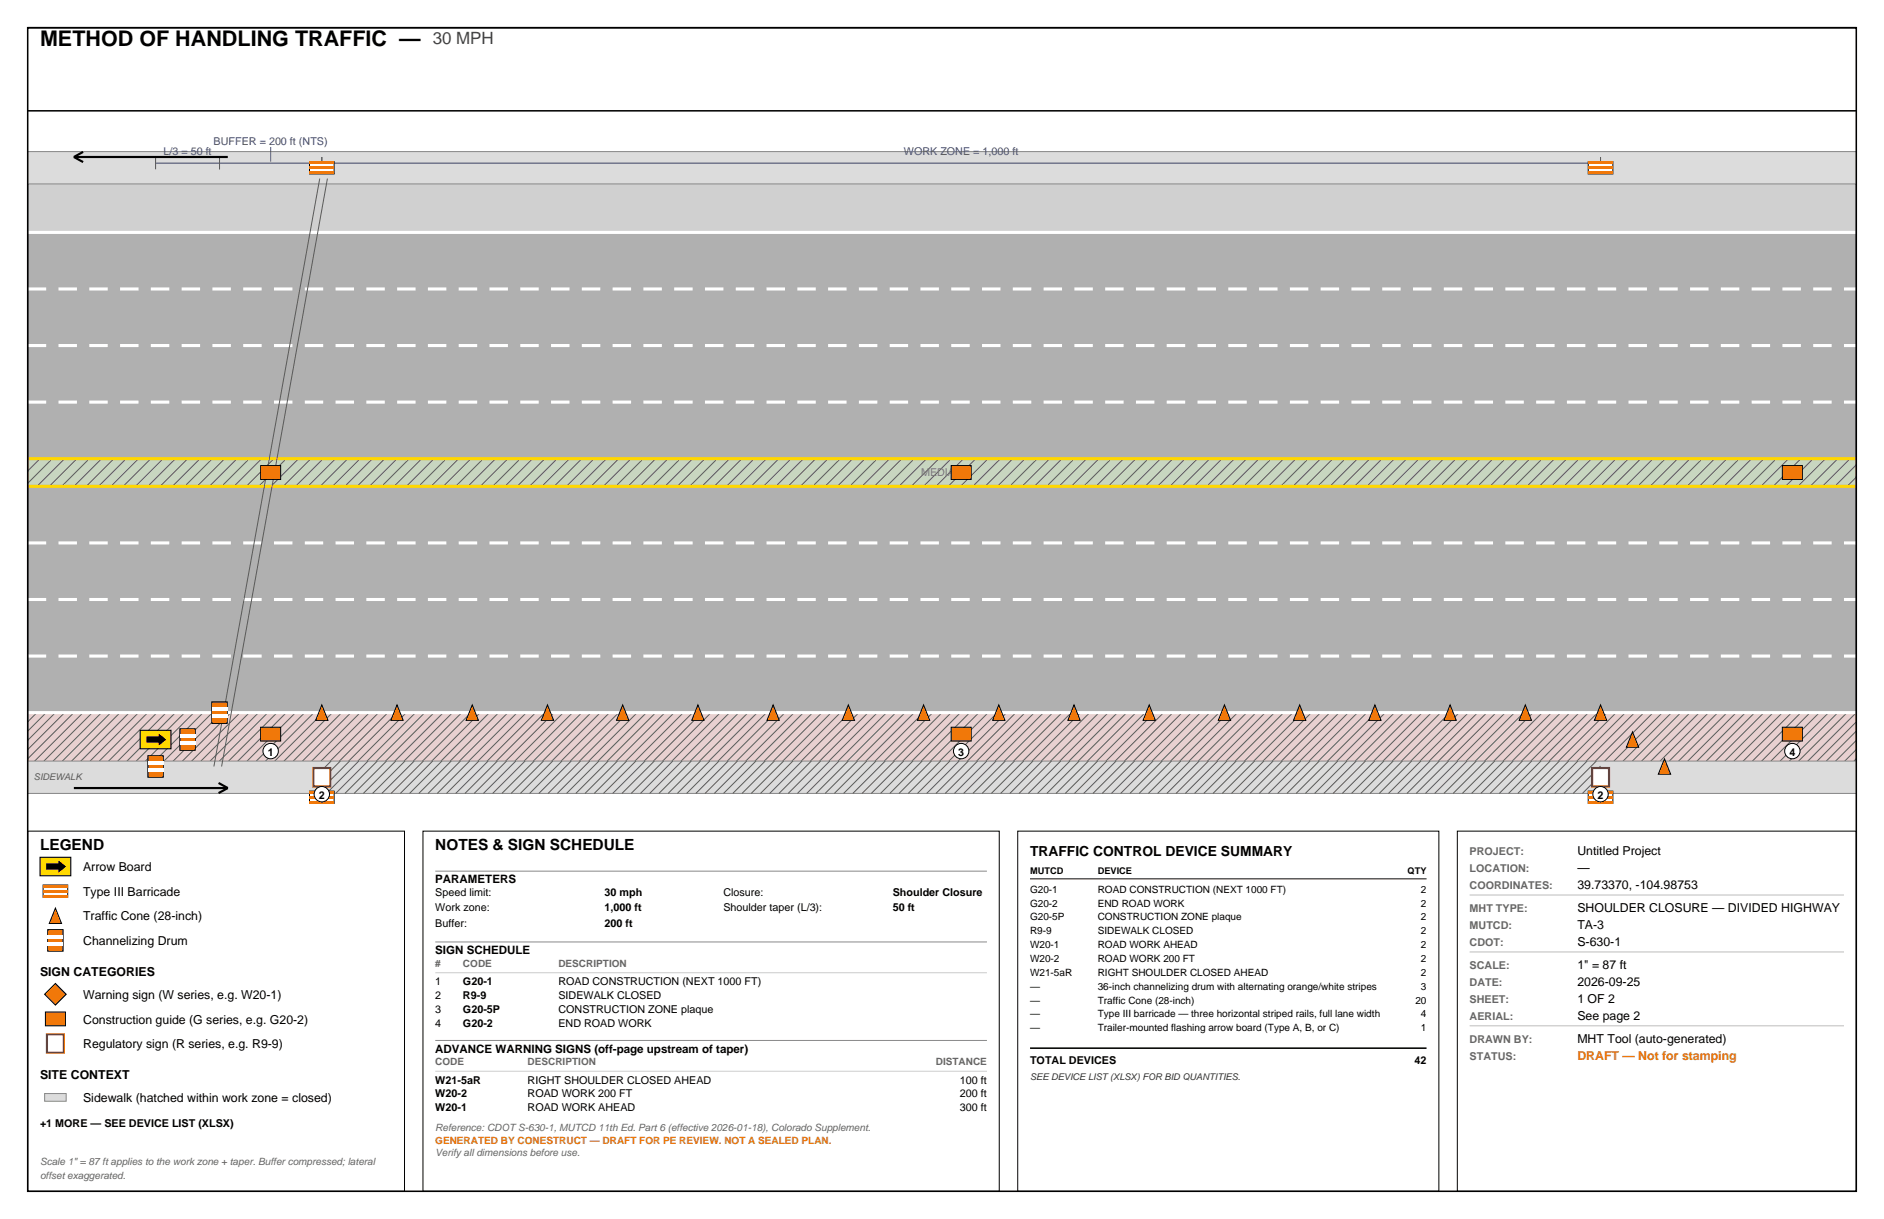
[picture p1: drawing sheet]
<svg xmlns="http://www.w3.org/2000/svg" width="432mm" height="279mm" viewBox="0 0 432 279" stroke-linecap="round" stroke-linejoin="round" font-family="sans-serif">
<path d="M6.3 163.3h419.1v12.4h-419.1z" fill-rule="evenodd" fill="#e8d0d0"/>
<g fill="none" stroke="#5a5a5a" stroke-width=".23">
<path d="M8.5 163.3l-2.2 2.2M10.6 163.3l-4.3 4.3M12.7 163.3l-6.4 6.4M14.8 163.3l-8.5 8.5M16.9 163.3l-10.6 10.6M19 163.3l-12.3 12.4M21.2 163.3l-12.4 12.4M23.3 163.3l-12.4 12.4M25.4 163.3l-12.3 12.4M27.5 163.3l-12.3 12.4M29.6 163.3l-12.3 12.4M31.7 163.3l-12.3 12.4"/>
<path d="M33.9 163.3l-12.4 12.4M36 163.3l-12.4 12.4M38.1 163.3l-12.3 12.4M40.2 163.3l-12.3 12.4M42.3 163.3l-12.3 12.4M44.4 163.3l-12.3 12.4M46.6 163.3l-12.4 12.4M48.7 163.3l-12.4 12.4M50.8 163.3l-12.3 12.4M52.9 163.3l-12.3 12.4M55 163.3l-12.3 12.4M57.1 163.3l-12.3 12.4"/>
<path d="M59.3 163.3l-12.4 12.4M61.4 163.3l-12.4 12.4M63.5 163.3l-12.3 12.4M65.6 163.3l-12.3 12.4M67.7 163.3l-12.3 12.4M69.8 163.3l-12.3 12.4M72 163.3l-12.4 12.4M74.1 163.3l-12.4 12.4M76.2 163.3l-12.3 12.4M78.3 163.3l-12.3 12.4M80.4 163.3l-12.3 12.4M82.5 163.3l-12.3 12.4"/>
<path d="M84.7 163.3l-12.4 12.4M86.8 163.3l-12.4 12.4M88.9 163.3l-12.3 12.4M91 163.3l-12.3 12.4M93.1 163.3l-12.3 12.4M95.2 163.3l-12.3 12.4M97.4 163.3l-12.4 12.4M99.5 163.3l-12.4 12.4M101.6 163.3l-12.3 12.4M103.7 163.3l-12.3 12.4M105.8 163.3l-12.3 12.4M107.9 163.3l-12.3 12.4"/>
<path d="M110.1 163.3l-12.4 12.4M112.2 163.3l-12.4 12.4M114.3 163.3l-12.3 12.4M116.4 163.3l-12.3 12.4M118.5 163.3l-12.3 12.4M120.6 163.3l-12.3 12.4M122.8 163.3l-12.4 12.4M124.9 163.3l-12.4 12.4M127 163.3l-12.3 12.4M129.1 163.3l-12.3 12.4M131.2 163.3l-12.3 12.4M133.3 163.3l-12.3 12.4"/>
<path d="M135.5 163.3l-12.4 12.4M137.6 163.3l-12.4 12.4M139.7 163.3l-12.3 12.4M141.8 163.3l-12.3 12.4M143.9 163.3l-12.3 12.4M146 163.3l-12.3 12.4M148.2 163.3l-12.4 12.4M150.3 163.3l-12.4 12.4M152.4 163.3l-12.3 12.4M154.5 163.3l-12.3 12.4M156.6 163.3l-12.3 12.4M158.7 163.3l-12.3 12.4"/>
<path d="M160.9 163.3l-12.4 12.4M163 163.3l-12.4 12.4M165.1 163.3l-12.3 12.4M167.2 163.3l-12.3 12.4M169.3 163.3l-12.3 12.4M171.4 163.3l-12.3 12.4M173.6 163.3l-12.4 12.4M175.7 163.3l-12.4 12.4M177.8 163.3l-12.3 12.4M179.9 163.3l-12.3 12.4M182 163.3l-12.3 12.4M184.1 163.3l-12.3 12.4"/>
<path d="M186.3 163.3l-12.4 12.4M188.4 163.3l-12.4 12.4M190.5 163.3l-12.3 12.4M192.6 163.3l-12.3 12.4M194.7 163.3l-12.3 12.4M196.8 163.3l-12.3 12.4M199 163.3l-12.4 12.4M201.1 163.3l-12.4 12.4M203.2 163.3l-12.3 12.4M205.3 163.3l-12.3 12.4M207.4 163.3l-12.3 12.4M209.5 163.3l-12.3 12.4"/>
<path d="M211.7 163.3l-12.4 12.4M213.8 163.3l-12.4 12.4M215.9 163.3l-12.3 12.4M218 163.3l-12.3 12.4M220.1 163.3l-12.3 12.4M222.2 163.3l-12.3 12.4M224.4 163.3l-12.4 12.4M226.5 163.3l-12.4 12.4M228.6 163.3l-12.3 12.4M230.7 163.3l-12.3 12.4M232.8 163.3l-12.3 12.4M234.9 163.3l-12.3 12.4"/>
<path d="M237.1 163.3l-12.4 12.4M239.2 163.3l-12.4 12.4M241.3 163.3l-12.3 12.4M243.4 163.3l-12.3 12.4M245.5 163.3l-12.3 12.4M247.6 163.3l-12.3 12.4M249.8 163.3l-12.4 12.4M251.9 163.3l-12.4 12.4M254 163.3l-12.3 12.4M256.1 163.3l-12.3 12.4M258.2 163.3l-12.3 12.4M260.3 163.3l-12.3 12.4"/>
<path d="M262.5 163.3l-12.4 12.4M264.6 163.3l-12.4 12.4M266.7 163.3l-12.3 12.4M268.8 163.3l-12.3 12.4M270.9 163.3l-12.3 12.4M273 163.3l-12.3 12.4M275.2 163.3l-12.4 12.4M277.3 163.3l-12.4 12.4M279.4 163.3l-12.3 12.4M281.5 163.3l-12.3 12.4M283.6 163.3l-12.3 12.4M285.8 163.3l-12.4 12.4"/>
<path d="M287.9 163.3l-12.4 12.4M290 163.3l-12.4 12.4M292.1 163.3l-12.3 12.4M294.2 163.3l-12.3 12.4M296.3 163.3l-12.3 12.4M298.4 163.3l-12.3 12.4M300.6 163.3l-12.4 12.4M302.7 163.3l-12.4 12.4M304.8 163.3l-12.3 12.4M306.9 163.3l-12.3 12.4M309 163.3l-12.3 12.4M311.1 163.3l-12.3 12.4"/>
<path d="M313.3 163.3l-12.4 12.4M315.4 163.3l-12.4 12.4M317.5 163.3l-12.3 12.4M319.6 163.3l-12.3 12.4M321.7 163.3l-12.3 12.4M323.8 163.3l-12.3 12.4M326 163.3l-12.4 12.4M328.1 163.3l-12.4 12.4M330.2 163.3l-12.3 12.4M332.3 163.3l-12.3 12.4M334.4 163.3l-12.3 12.4M336.5 163.3l-12.3 12.4"/>
<path d="M338.7 163.3l-12.4 12.4M340.8 163.3l-12.4 12.4M342.9 163.3l-12.3 12.4M345 163.3l-12.3 12.4M347.1 163.3l-12.3 12.4M349.2 163.3l-12.3 12.4M351.4 163.3l-12.4 12.4M353.5 163.3l-12.4 12.4M355.6 163.3l-12.3 12.4M357.7 163.3l-12.3 12.4M359.8 163.3l-12.3 12.4M361.9 163.3l-12.3 12.4"/>
<path d="M364.1 163.3l-12.4 12.4M366.2 163.3l-12.4 12.4M368.3 163.3l-12.3 12.4M370.4 163.3l-12.3 12.4M372.5 163.3l-12.3 12.4M374.6 163.3l-12.3 12.4M376.8 163.3l-12.4 12.4M378.9 163.3l-12.4 12.4M381 163.3l-12.3 12.4M383.1 163.3l-12.3 12.4M385.2 163.3l-12.3 12.4M387.3 163.3l-12.3 12.4"/>
<path d="M389.5 163.3l-12.4 12.4M391.6 163.3l-12.4 12.4M393.7 163.3l-12.3 12.4M395.8 163.3l-12.3 12.4M397.9 163.3l-12.3 12.4M400 163.3l-12.3 12.4M402.2 163.3l-12.4 12.4M404.3 163.3l-12.4 12.4M406.4 163.3l-12.3 12.4M408.5 163.3l-12.3 12.4M410.6 163.3l-12.3 12.4M412.7 163.3l-12.3 12.4"/>
<path d="M414.9 163.3l-12.4 12.4M417 163.3l-12.4 12.4M419.1 163.3l-12.3 12.4M421.2 163.3l-12.3 12.4M423.3 163.3l-12.3 12.4M425.4 163.3l-12.3 12.4M425.4 165.5l-10.2 10.2M425.4 167.6l-8.1 8.1M425.4 169.7l-5.9 6M425.4 171.8l-3.8 3.9M425.4 173.9l-1.7 1.8"/>
</g>
<path d="M6.3 40.9h419.1v12.4h-419.1z" fill-rule="evenodd" fill="#d0d0d0"/>
<g fill="#b0b0b0">
<path d="M6.3 111.5h419.1v51.8h-419.1z" fill-rule="evenodd"/>
<path d="M6.3 53.3h419.1v51.8h-419.1z" fill-rule="evenodd"/>
</g>
<path d="M6.3 105.1h419.1v6.4h-419.1z" fill-rule="evenodd" fill="#c8d6c0"/>
<g fill="none" stroke="#5a5a5a" stroke-width=".23">
<path d="M9.2 105.1l-2.9 2.8M12 105.1l-5.7 5.7M14.8 105.1l-6.3 6.4M17.6 105.1l-6.3 6.4M20.5 105.1l-6.4 6.4M23.3 105.1l-6.4 6.4M26.1 105.1l-6.3 6.4M28.9 105.1l-6.3 6.4M31.7 105.1l-6.3 6.4M34.6 105.1l-6.4 6.4M37.4 105.1l-6.4 6.4M40.2 105.1l-6.3 6.4"/>
<path d="M43 105.1l-6.3 6.4M45.9 105.1l-6.4 6.4M48.7 105.1l-6.4 6.4M51.5 105.1l-6.3 6.4M54.3 105.1l-6.3 6.4M57.1 105.1l-6.3 6.4M60 105.1l-6.4 6.4M62.8 105.1l-6.4 6.4M65.6 105.1l-6.3 6.4M68.4 105.1l-6.3 6.4M71.3 105.1l-6.4 6.4M74.1 105.1l-6.4 6.4"/>
<path d="M76.9 105.1l-6.3 6.4M79.7 105.1l-6.3 6.4M82.5 105.1l-6.3 6.4M85.4 105.1l-6.4 6.4M88.2 105.1l-6.4 6.4M91 105.1l-6.3 6.4M93.8 105.1l-6.3 6.4M96.7 105.1l-6.4 6.4M99.5 105.1l-6.4 6.4M102.3 105.1l-6.3 6.4M105.1 105.1l-6.3 6.4M107.9 105.1l-6.3 6.4"/>
<path d="M110.8 105.1l-6.4 6.4M113.6 105.1l-6.4 6.4M116.4 105.1l-6.3 6.4M119.2 105.1l-6.3 6.4M122.1 105.1l-6.4 6.4M124.9 105.1l-6.4 6.4M127.7 105.1l-6.3 6.4M130.5 105.1l-6.3 6.4M133.3 105.1l-6.3 6.4M136.2 105.1l-6.4 6.4M139 105.1l-6.4 6.4M141.8 105.1l-6.3 6.4"/>
<path d="M144.6 105.1l-6.3 6.4M147.5 105.1l-6.4 6.4M150.3 105.1l-6.4 6.4M153.1 105.1l-6.3 6.4M155.9 105.1l-6.3 6.4M158.7 105.1l-6.3 6.4M161.6 105.1l-6.4 6.4M164.4 105.1l-6.4 6.4M167.2 105.1l-6.3 6.4M170 105.1l-6.3 6.4M172.9 105.1l-6.4 6.4M175.7 105.1l-6.4 6.4"/>
<path d="M178.5 105.1l-6.3 6.4M181.3 105.1l-6.3 6.4M184.1 105.1l-6.3 6.4M187 105.1l-6.4 6.4M189.8 105.1l-6.4 6.4M192.6 105.1l-6.3 6.4M195.4 105.1l-6.3 6.4M198.3 105.1l-6.4 6.4M201.1 105.1l-6.4 6.4M203.9 105.1l-6.3 6.4M206.7 105.1l-6.3 6.4M209.5 105.1l-6.3 6.4"/>
<path d="M212.4 105.1l-6.4 6.4M215.2 105.1l-6.4 6.4M218 105.1l-6.3 6.4M220.8 105.1l-6.3 6.4M223.7 105.1l-6.4 6.4M226.5 105.1l-6.4 6.4M229.3 105.1l-6.3 6.4M232.1 105.1l-6.3 6.4M234.9 105.1l-6.3 6.4M237.8 105.1l-6.4 6.4M240.6 105.1l-6.4 6.4M243.4 105.1l-6.3 6.4"/>
<path d="M246.2 105.1l-6.3 6.4M249.1 105.1l-6.4 6.4M251.9 105.1l-6.4 6.4M254.7 105.1l-6.3 6.4M257.5 105.1l-6.3 6.4M260.3 105.1l-6.3 6.4M263.2 105.1l-6.4 6.4M266 105.1l-6.4 6.4M268.8 105.1l-6.3 6.4M271.6 105.1l-6.3 6.4M274.5 105.1l-6.4 6.4M277.3 105.1l-6.4 6.4"/>
<path d="M280.1 105.1l-6.3 6.4M282.9 105.1l-6.3 6.4M285.8 105.1l-6.4 6.4M288.6 105.1l-6.4 6.4M291.4 105.1l-6.4 6.4M294.2 105.1l-6.3 6.4M297 105.1l-6.3 6.4M299.9 105.1l-6.4 6.4M302.7 105.1l-6.4 6.4M305.5 105.1l-6.3 6.4M308.3 105.1l-6.3 6.4M311.1 105.1l-6.3 6.4"/>
<path d="M314 105.1l-6.4 6.4M316.8 105.1l-6.4 6.4M319.6 105.1l-6.3 6.4M322.4 105.1l-6.3 6.4M325.3 105.1l-6.4 6.4M328.1 105.1l-6.4 6.4M330.9 105.1l-6.3 6.4M333.7 105.1l-6.3 6.4M336.5 105.1l-6.3 6.4M339.4 105.1l-6.4 6.4M342.2 105.1l-6.4 6.4M345 105.1l-6.3 6.4"/>
<path d="M347.8 105.1l-6.3 6.4M350.7 105.1l-6.4 6.4M353.5 105.1l-6.4 6.4M356.3 105.1l-6.3 6.4M359.1 105.1l-6.3 6.4M361.9 105.1l-6.3 6.4M364.8 105.1l-6.4 6.4M367.6 105.1l-6.4 6.4M370.4 105.1l-6.3 6.4M373.2 105.1l-6.3 6.4M376.1 105.1l-6.4 6.4M378.9 105.1l-6.4 6.4"/>
<path d="M381.7 105.1l-6.3 6.4M384.5 105.1l-6.3 6.4M387.3 105.1l-6.3 6.4M390.2 105.1l-6.4 6.4M393 105.1l-6.4 6.4M395.8 105.1l-6.3 6.4M398.6 105.1l-6.3 6.4M401.5 105.1l-6.4 6.4M404.3 105.1l-6.4 6.4M407.1 105.1l-6.3 6.4M409.9 105.1l-6.3 6.4M412.7 105.1l-6.3 6.4"/>
<path d="M415.6 105.1l-6.4 6.4M418.4 105.1l-6.4 6.4M421.2 105.1l-6.3 6.4M424 105.1l-6.3 6.4M425.4 106.5l-4.9 5M425.4 109.4l-2.1 2.1"/>
</g>
<path d="M6.3 105.1h419.1M6.3 111.5h419.1" fill="none" stroke="#ffd700" stroke-width=".71" stroke-linecap="butt"/>
<path d="M6.3 53.3h419.1M6.3 163.3h419.1" fill="none" stroke="#fff" stroke-width=".71" stroke-linecap="butt"/>
<path d="M6.3 79.2h419.1M6.3 66.2h419.1M6.3 92.2h419.1M6.3 124.4h419.1M6.3 137.4h419.1M6.3 150.4h419.1" fill="none" stroke="#fff" stroke-width=".71" stroke-dasharray="4.2 2.8" stroke-linecap="butt"/>
<path d="M6.3 40.9h419.1M6.3 175.7h419.1" fill="none" stroke="#fff" stroke-width=".35"/>
<path d="M6.3 40.9h419.1v134.8h-419.1z" fill="none" stroke="#000" stroke-width=".23"/>
<path d="M6.3 174.4h419.1v7.5h-419.1z" fill-rule="evenodd" fill="#dcdcdc"/>
<path d="M6.3 174.4h419.1M6.3 181.9h419.1" fill="none" stroke="#888" stroke-width=".23"/>
<g fill="none" stroke="#5a5a5a" stroke-width=".23">
<path d="M75.9 174.4l-2.1 2.2M78 174.4l-4.2 4.3M80.1 174.4l-6.3 6.4M82.2 174.4l-7.4 7.5M84.3 174.4l-7.4 7.5M86.5 174.4l-7.5 7.5M88.6 174.4l-7.4 7.5M90.7 174.4l-7.4 7.5M92.8 174.4l-7.4 7.5M94.9 174.4l-7.4 7.5M97 174.4l-7.4 7.5M99.2 174.4l-7.5 7.5"/>
<path d="M101.3 174.4l-7.4 7.5M103.4 174.4l-7.4 7.5M105.5 174.4l-7.4 7.5M107.6 174.4l-7.4 7.5M109.7 174.4l-7.4 7.5M111.9 174.4l-7.5 7.5M114 174.4l-7.4 7.5M116.1 174.4l-7.4 7.5M118.2 174.4l-7.4 7.5M120.3 174.4l-7.4 7.5M122.4 174.4l-7.4 7.5M124.6 174.4l-7.5 7.5"/>
<path d="M126.7 174.4l-7.4 7.5M128.8 174.4l-7.4 7.5M130.9 174.4l-7.4 7.5M133 174.4l-7.4 7.5M135.1 174.4l-7.4 7.5M137.3 174.4l-7.5 7.5M139.4 174.4l-7.4 7.5M141.5 174.4l-7.4 7.5M143.6 174.4l-7.4 7.5M145.7 174.4l-7.4 7.5M147.8 174.4l-7.4 7.5M150 174.4l-7.5 7.5"/>
<path d="M152.1 174.4l-7.4 7.5M154.2 174.4l-7.4 7.5M156.3 174.4l-7.4 7.5M158.4 174.4l-7.4 7.5M160.5 174.4l-7.4 7.5M162.7 174.4l-7.5 7.5M164.8 174.4l-7.4 7.5M166.9 174.4l-7.4 7.5M169 174.4l-7.4 7.5M171.1 174.4l-7.4 7.5M173.2 174.4l-7.4 7.5M175.4 174.4l-7.5 7.5"/>
<path d="M177.5 174.4l-7.4 7.5M179.6 174.4l-7.4 7.5M181.7 174.4l-7.4 7.5M183.8 174.4l-7.4 7.5M185.9 174.4l-7.4 7.5M188.1 174.4l-7.5 7.5M190.2 174.4l-7.4 7.5M192.3 174.4l-7.4 7.5M194.4 174.4l-7.4 7.5M196.5 174.4l-7.4 7.5M198.6 174.4l-7.4 7.5M200.8 174.4l-7.5 7.5"/>
<path d="M202.9 174.4l-7.4 7.5M205 174.4l-7.4 7.5M207.1 174.4l-7.4 7.5M209.2 174.4l-7.4 7.5M211.3 174.4l-7.4 7.5M213.5 174.4l-7.5 7.5M215.6 174.4l-7.4 7.5M217.7 174.4l-7.4 7.5M219.8 174.4l-7.4 7.5M221.9 174.4l-7.4 7.5M224 174.4l-7.4 7.5M226.2 174.4l-7.5 7.5"/>
<path d="M228.3 174.4l-7.4 7.5M230.4 174.4l-7.4 7.5M232.5 174.4l-7.4 7.5M234.6 174.4l-7.4 7.5M236.7 174.4l-7.4 7.5M238.9 174.4l-7.5 7.5M241 174.4l-7.4 7.5M243.1 174.4l-7.4 7.5M245.2 174.4l-7.4 7.5M247.3 174.4l-7.4 7.5M249.4 174.4l-7.4 7.5M251.6 174.4l-7.5 7.5"/>
<path d="M253.7 174.4l-7.4 7.5M255.8 174.4l-7.4 7.5M257.9 174.4l-7.4 7.5M260 174.4l-7.4 7.5M262.1 174.4l-7.4 7.5M264.3 174.4l-7.5 7.5M266.4 174.4l-7.4 7.5M268.5 174.4l-7.4 7.5M270.6 174.4l-7.4 7.5M272.7 174.4l-7.4 7.5M274.8 174.4l-7.4 7.5M277 174.4l-7.5 7.5"/>
<path d="M279.1 174.4l-7.4 7.5M281.2 174.4l-7.4 7.5M283.3 174.4l-7.4 7.5M285.4 174.4l-7.4 7.5M287.5 174.4l-7.4 7.5M289.7 174.4l-7.5 7.5M291.8 174.4l-7.4 7.5M293.9 174.4l-7.4 7.5M296 174.4l-7.4 7.5M298.1 174.4l-7.4 7.5M300.2 174.4l-7.4 7.5M302.4 174.4l-7.5 7.5"/>
<path d="M304.5 174.4l-7.4 7.5M306.6 174.4l-7.4 7.5M308.7 174.4l-7.4 7.5M310.8 174.4l-7.4 7.5M312.9 174.4l-7.4 7.5M315.1 174.4l-7.5 7.5M317.2 174.4l-7.4 7.5M319.3 174.4l-7.4 7.5M321.4 174.4l-7.4 7.5M323.5 174.4l-7.4 7.5M325.6 174.4l-7.4 7.5M327.8 174.4l-7.5 7.5"/>
<path d="M329.9 174.4l-7.4 7.5M332 174.4l-7.4 7.5M334.1 174.4l-7.4 7.5M336.2 174.4l-7.4 7.5M338.3 174.4l-7.4 7.5M340.5 174.4l-7.5 7.5M342.6 174.4l-7.4 7.5M344.7 174.4l-7.4 7.5M346.8 174.4l-7.4 7.5M348.9 174.4l-7.4 7.5M351 174.4l-7.4 7.5M353.2 174.4l-7.5 7.5"/>
<path d="M355.3 174.4l-7.4 7.5M357.4 174.4l-7.4 7.5M359.5 174.4l-7.4 7.5M361.6 174.4l-7.4 7.5M363.7 174.4l-7.4 7.5M365.9 174.4l-7.5 7.5M366.8 175.6l-6.2 6.3M366.8 177.7l-4.1 4.2M366.8 179.8l-2 2.1"/>
</g>
<path d="M6.3 34.7h419.1v7.5h-419.1z" fill-rule="evenodd" fill="#dcdcdc"/>
<path d="M6.3 34.7h419.1M6.3 42.2h419.1" fill="none" stroke="#888" stroke-width=".23"/>
<path d="M35.7 37.4h331.1M35.7 36v2.8M50.3 36v2.8M62 33.7v3.3M73.8 36v2.8M366.8 36v2.8" fill="none" stroke="#33408c" stroke-width=".23"/>
<path d="M73.3 40.9l-24.3 134.8M75 40.9l-24.2 134.8" fill="none" stroke="#5a5a5a" stroke-width=".23"/>
<path d="M16.9 36h35.3M16.9 36l2.1 1.1M19 34.8l-2.1 1.2M50.1 179.5l2.1 1.1M16.9 180.6h35.3M52.2 180.6l-2.1 1.2" fill="none" stroke="#000" stroke-width=".49"/>
<path d="M33.9 173.2h3.5v5h-3.5z" fill-rule="evenodd" fill="#f27300" stroke="#000" stroke-width=".23"/>
<g fill="#fff">
<path d="M33.9 174.4h3.5v.8h-3.5z" fill-rule="evenodd"/>
<path d="M33.9 176.2h3.5v.7h-3.5z" fill-rule="evenodd"/>
</g>
<path d="M41.2 167h3.5v5h-3.5z" fill-rule="evenodd" fill="#f27300" stroke="#000" stroke-width=".23"/>
<g fill="#fff">
<path d="M41.2 168.3h3.5v.7h-3.5z" fill-rule="evenodd"/>
<path d="M41.2 170h3.5v.7h-3.5z" fill-rule="evenodd"/>
</g>
<path d="M48.5 160.9h3.6v4.9h-3.6z" fill-rule="evenodd" fill="#f27300" stroke="#000" stroke-width=".23"/>
<g fill="#fff">
<path d="M48.5 162.1h3.6v.7h-3.6z" fill-rule="evenodd"/>
<path d="M48.5 163.9h3.6v.7h-3.6z" fill-rule="evenodd"/>
</g>
<path d="M32.1 167.4h7.1v4.2h-7.1z" fill-rule="evenodd" fill="#ffd900" stroke="#000" stroke-width=".25"/>
<path d="M33.5 168.8h2.9v-.7l1.7 1.4-1.7 1.4v-.7h-2.9z" fill-rule="evenodd" fill="#000"/>
<path d="M218 166.7h4.6v3.2h-4.6z" fill-rule="evenodd" fill="#f58220" stroke="#000" stroke-width=".23"/>
<g fill="#ff8000" stroke="#000" stroke-width=".23">
<path d="M366.8 161.6l1.4 3.5h-2.8z"/>
<path d="M349.6 161.6l1.4 3.5h-2.8z"/>
<path d="M332.4 161.6l1.4 3.5h-2.9z"/>
<path d="M315.1 161.6l1.4 3.5h-2.8z"/>
<path d="M297.9 161.6l1.4 3.5h-2.8z"/>
<path d="M280.6 161.6l1.4 3.5h-2.8z"/>
<path d="M263.4 161.6l1.4 3.5h-2.8z"/>
<path d="M246.2 161.6l1.4 3.5h-2.9z"/>
<path d="M228.9 161.6l1.4 3.5h-2.8z"/>
<path d="M211.7 161.6l1.4 3.5h-2.8z"/>
<path d="M194.4 161.6l1.4 3.5h-2.8z"/>
<path d="M177.2 161.6l1.4 3.5h-2.8z"/>
<path d="M160 161.6l1.4 3.5h-2.9z"/>
<path d="M142.7 161.6l1.4 3.5h-2.8z"/>
<path d="M125.5 161.6l1.4 3.5h-2.8z"/>
<path d="M108.2 161.6l1.4 3.5h-2.8z"/>
<path d="M91 161.6l1.4 3.5h-2.8z"/>
<path d="M73.8 161.6l1.4 3.5h-2.9z"/>
<path d="M374.2 167.7l1.4 3.6h-2.8z"/>
<path d="M381.5 173.9l1.4 3.5h-2.8z"/>
</g>
<g fill="#f58220" stroke="#000" stroke-width=".23">
<path d="M408.5 166.7h4.6v3.2h-4.6z" fill-rule="evenodd"/>
<path d="M59.7 166.7h4.6v3.2h-4.6z" fill-rule="evenodd"/>
</g>
<path d="M70.9 181.3h5.7v2.8h-5.7z" fill-rule="evenodd" fill="#fff" stroke="#000" stroke-width=".23"/>
<g fill="#f27300">
<path d="M70.9 183.6h5.7v.5h-5.7z" fill-rule="evenodd"/>
<path d="M70.9 182.5h5.7v.5h-5.7z" fill-rule="evenodd"/>
<path d="M70.9 181.3h5.7v.6h-5.7z" fill-rule="evenodd"/>
</g>
<path d="M70.9 37h5.7v2.9h-5.7z" fill-rule="evenodd" fill="#fff" stroke="#000" stroke-width=".23"/>
<g fill="#f27300">
<path d="M70.9 39.3h5.7v.6h-5.7z" fill-rule="evenodd"/>
<path d="M70.9 38.2h5.7v.5h-5.7z" fill-rule="evenodd"/>
<path d="M70.9 37h5.7v.6h-5.7z" fill-rule="evenodd"/>
</g>
<path d="M364 181.3h5.7v2.8h-5.7z" fill-rule="evenodd" fill="#fff" stroke="#000" stroke-width=".23"/>
<g fill="#f27300">
<path d="M364 183.6h5.7v.5h-5.7z" fill-rule="evenodd"/>
<path d="M364 182.5h5.7v.5h-5.7z" fill-rule="evenodd"/>
<path d="M364 181.3h5.7v.6h-5.7z" fill-rule="evenodd"/>
</g>
<path d="M364 37h5.7v2.9h-5.7z" fill-rule="evenodd" fill="#fff" stroke="#000" stroke-width=".23"/>
<g fill="#f27300">
<path d="M364 39.3h5.7v.6h-5.7z" fill-rule="evenodd"/>
<path d="M364 38.2h5.7v.5h-5.7z" fill-rule="evenodd"/>
<path d="M364 37h5.7v.6h-5.7z" fill-rule="evenodd"/>
</g>
<g fill="#fff" stroke="#c8102e" stroke-width=".49">
<path d="M71.8 176h3.9v4.3h-3.9z" fill-rule="evenodd"/>
<path d="M364.9 176h3.9v4.3h-3.9z" fill-rule="evenodd"/>
</g>
<g fill="#f58220" stroke="#000" stroke-width=".23">
<path d="M218 106.7h4.6v3.2h-4.6z" fill-rule="evenodd"/>
<path d="M408.5 106.7h4.6v3.2h-4.6z" fill-rule="evenodd"/>
<path d="M59.7 106.7h4.6v3.2h-4.6z" fill-rule="evenodd"/>
</g>
<g fill="#fff" stroke="#000" stroke-width=".23">
<circle cx="220.3" cy="172.2" r="1.76"/>
<circle cx="410.8" cy="172.2" r="1.76"/>
<circle cx="62" cy="172.2" r="1.76"/>
<circle cx="73.8" cy="182" r="1.76"/>
<circle cx="366.8" cy="182" r="1.76"/>
</g>
<path d="M6.3 6.4h419.1M6.3 25.4h419.1" fill="none" stroke="#000" stroke-width=".35"/>
<path d="M6.3 190.5h86.4v82.5h-86.4z" fill="none" stroke="#000" stroke-width=".23"/>
<path d="M9.2 196.5h7v4.2h-7z" fill-rule="evenodd" fill="#ffd900" stroke="#000" stroke-width=".25"/>
<path d="M10.6 197.9h2.8v-.7l1.8 1.4-1.8 1.4v-.7h-2.8z" fill-rule="evenodd" fill="#000"/>
<path d="M9.9 202.8h5.6v2.9h-5.6z" fill-rule="evenodd" fill="#fff" stroke="#000" stroke-width=".23"/>
<g fill="#f27300">
<path d="M9.9 205.1h5.6v.6h-5.6z" fill-rule="evenodd"/>
<path d="M9.9 204h5.6v.5h-5.6z" fill-rule="evenodd"/>
<path d="M9.9 202.8h5.6v.6h-5.6z" fill-rule="evenodd"/>
</g>
<path d="M12.7 208.1l1.4 3.6h-2.8z" fill="#ff8000" stroke="#000" stroke-width=".23"/>
<path d="M10.9 213.1h3.6v4.9h-3.6z" fill-rule="evenodd" fill="#f27300" stroke="#000" stroke-width=".23"/>
<g fill="#fff">
<path d="M10.9 214.3h3.6v.7h-3.6z" fill-rule="evenodd"/>
<path d="M10.9 216.1h3.6v.7h-3.6z" fill-rule="evenodd"/>
</g>
<path d="M12.7 225.4l2.5 2.5-2.5 2.5-2.5-2.5z" fill-rule="evenodd" fill="#f58220" stroke="#000" stroke-width=".25"/>
<path d="M10.4 232h4.6v3.1h-4.6z" fill-rule="evenodd" fill="#f58220" stroke="#000" stroke-width=".23"/>
<path d="M10.8 237.1h3.8v4.2h-3.8z" fill-rule="evenodd" fill="#fff" stroke="#c8102e" stroke-width=".49"/>
<path d="M10.2 250.6h5v1.8h-5z" fill-rule="evenodd" fill="#dcdcdc" stroke="#888" stroke-width=".23"/>
<path d="M96.9 190.5h132.1v82.5h-132.1zM233.3 190.5h96.5v82.5h-96.5zM334 190.5h91.4v82.5h-91.4zM236.1 201.4h90.9" fill="none" stroke="#000" stroke-width=".23"/>
<path d="M99.8 199.7h126.4M99.8 215.9h126.4M99.8 238.5h126.4" fill="none" stroke="#888" stroke-width=".23"/>
<path d="M99.8 223h126.4M99.8 245.5h126.4" fill="none" stroke="#ccc" stroke-width=".23"/>
<path d="M6.3 6.4h419.1v266.6h-419.1zM236.1 240.2h90.9" fill="none" stroke="#000" stroke-width=".35"/>
<path d="M336.8 205.1h85.8M336.8 218.2h85.8M336.8 235.1h85.8" fill="none" stroke="#bbb" stroke-width=".23"/>
<text font-size="4.9" x="9.2" y="10.6">METHOD OF HANDLING TRAFFIC —</text>
<text font-size="3.9" fill="#444" x="99.2" y="10.1">30 MPH</text>
<g font-size="3.5">
<text x="9.2" y="194.7">LEGEND</text>
<text x="99.8" y="194.7">NOTES &amp; SIGN SCHEDULE</text>
</g>
<text font-size="3.2" x="236.1" y="196.1">TRAFFIC CONTROL DEVICE SUMMARY</text>
<g font-size="2.8">
<text x="361.5" y="196">Untitled Project</text>
<text x="19" y="199.7">Arrow Board</text>
<text x="361.5" y="199.8">—</text>
<text x="361.5" y="203.7">39.73370, -104.98753</text>
<text x="19" y="205.3">Type III Barricade</text>
<text x="361.5" y="209">SHOULDER CLOSURE — DIVIDED HIGHWAY</text>
<text x="19" y="211">Traffic Cone (28-inch)</text>
<text x="361.5" y="212.9">TA-3</text>
<text x="19" y="216.6">Channelizing Drum</text>
<text x="361.5" y="216.8">S-630-1</text>
<text x="9.2" y="223.7">SIGN CATEGORIES</text>
<text x="361.5" y="222.1">1&quot; = 87 ft</text>
<text x="361.5" y="226">2026-09-25</text>
<text x="19" y="229">Warning sign (W series, e.g. W20-1)</text>
<text x="361.5" y="229.8">1 OF 2</text>
<text x="361.5" y="233.7">See page 2</text>
<text x="19" y="234.6">Construction guide (G series, e.g. G20-2)</text>
<text x="361.5" y="239">MHT Tool (auto-generated)</text>
<text x="19" y="240.2">Regulatory sign (R series, e.g. R9-9)</text>
<text x="9.2" y="247.3">SITE CONTEXT</text>
<text x="19" y="252.6">Sidewalk (hatched within work zone = closed)</text>
</g>
<text font-size="2.8" fill="#b05010" x="361.5" y="242.9">DRAFT — Not for stamping</text>
<g font-size="2.6">
<text x="99.8" y="202.5">PARAMETERS</text>
<text x="99.8" y="218.7">SIGN SCHEDULE</text>
<text x="99.8" y="241.3">ADVANCE WARNING SIGNS (off-page upstream of taper)</text>
</g>
<g font-size="2.5" fill="#33408c">
<text x="37.5" y="35.6">L/3 = 50 ft</text>
<text x="49" y="33.2">BUFFER = 200 ft (NTS)</text>
<text x="207.2" y="35.6">WORK ZONE = 1,000 ft</text>
</g>
<text font-size="2.5" fill="#7a7a7a" x="211.1" y="109.1">MEDIAN</text>
<g font-size="2.5">
<text x="61.3" y="173.2">1</text>
<text x="219.6" y="173.2">3</text>
<text x="410.1" y="173.2">4</text>
<text x="73.1" y="183.1">2</text>
<text x="366.1" y="183.1">2</text>
<text x="99.8" y="205.3">Speed limit:</text>
<text x="99.8" y="208.8">Work zone:</text>
<text x="138.6" y="205.3">30 mph</text>
<text x="138.6" y="208.8">1,000 ft</text>
<text x="165.8" y="205.3">Closure:</text>
<text x="165.8" y="208.8">Shoulder taper (L/3):</text>
<text x="204.6" y="205.3">Shoulder Closure</text>
<text x="204.6" y="208.8">50 ft</text>
<text x="99.8" y="212.4">Buffer:</text>
<text x="138.6" y="212.4">200 ft</text>
<text x="99.8" y="225.8">1</text>
<text x="106.1" y="225.8">G20-1</text>
<text x="128" y="225.8">ROAD CONSTRUCTION (NEXT 1000 FT)</text>
<text x="99.8" y="229">2</text>
<text x="99.8" y="232.1">3</text>
<text x="106.1" y="229">R9-9</text>
<text x="106.1" y="232.1">G20-5P</text>
<text x="128" y="229">SIDEWALK CLOSED</text>
<text x="128" y="232.1">CONSTRUCTION ZONE plaque</text>
<text x="99.8" y="235.3">4</text>
<text x="106.1" y="235.3">G20-2</text>
<text x="128" y="235.3">END ROAD WORK</text>
<text x="236.1" y="243.8">TOTAL DEVICES</text>
<text x="324.2" y="243.8">42</text>
<text x="99.8" y="248.4">W21-5aR</text>
<text x="99.8" y="251.5">W20-2</text>
<text x="120.9" y="248.4">RIGHT SHOULDER CLOSED AHEAD</text>
<text x="120.9" y="251.5">ROAD WORK 200 FT</text>
<text x="220" y="248.4">100 ft</text>
<text x="220" y="251.5">200 ft</text>
<text x="99.8" y="254.7">W20-1</text>
<text x="120.9" y="254.7">ROAD WORK AHEAD</text>
<text x="220" y="254.7">300 ft</text>
<text x="9.2" y="258.2">+1 MORE — SEE DEVICE LIST (XLSX)</text>
</g>
<g font-size="2.5" fill="#666">
<text x="336.8" y="196">PROJECT:</text>
<text x="336.8" y="199.8">LOCATION:</text>
<text x="336.8" y="203.7">COORDINATES:</text>
<text x="336.8" y="209">MHT TYPE:</text>
<text x="336.8" y="212.9">MUTCD:</text>
<text x="336.8" y="216.8">CDOT:</text>
<text x="336.8" y="222.1">SCALE:</text>
<text x="336.8" y="226">DATE:</text>
<text x="336.8" y="229.8">SHEET:</text>
<text x="336.8" y="233.7">AERIAL:</text>
<text x="336.8" y="239">DRAWN BY:</text>
<text x="336.8" y="242.9">STATUS:</text>
</g>
<g font-size="2.3">
<text x="236.1" y="204.6">G20-1</text>
<text x="236.1" y="207.8">G20-2</text>
<text x="251.6" y="204.6">ROAD CONSTRUCTION (NEXT 1000 FT)</text>
<text x="251.6" y="207.8">END ROAD WORK</text>
<text x="325.7" y="204.6">2</text>
<text x="325.7" y="207.8">2</text>
<text x="236.1" y="211">G20-5P</text>
<text x="236.1" y="214.1">R9-9</text>
<text x="251.6" y="211">CONSTRUCTION ZONE plaque</text>
<text x="251.6" y="214.1">SIDEWALK CLOSED</text>
<text x="325.7" y="211">2</text>
<text x="325.7" y="214.1">2</text>
<text x="236.1" y="217.3">W20-1</text>
<text x="236.1" y="220.5">W20-2</text>
<text x="251.6" y="217.3">ROAD WORK AHEAD</text>
<text x="251.6" y="220.5">ROAD WORK 200 FT</text>
<text x="325.7" y="217.3">2</text>
<text x="325.7" y="220.5">2</text>
<text x="236.1" y="223.7">W21-5aR</text>
<text x="236.1" y="226.8">—</text>
<text x="251.6" y="223.7">RIGHT SHOULDER CLOSED AHEAD</text>
<text x="251.6" y="226.8">36-inch channelizing drum with alternating orange/white stripes</text>
<text x="325.7" y="223.7">2</text>
<text x="325.7" y="226.8">3</text>
<text x="236.1" y="230">—</text>
<text x="236.1" y="233.2">—</text>
<text x="251.6" y="230">Traffic Cone (28-inch)</text>
<text x="251.6" y="233.2">Type III barricade — three horizontal striped rails, full lane width</text>
<text x="324.4" y="230">20</text>
<text x="325.7" y="233.2">4</text>
<text x="236.1" y="236.4">—</text>
<text x="251.6" y="236.4">Trailer-mounted flashing arrow board (Type A, B, or C)</text>
<text x="325.7" y="236.4">1</text>
</g>
<g font-size="2.3" fill="#666">
<text x="99.8" y="221.5">#</text>
<text x="106.1" y="221.5">CODE</text>
<text x="128" y="221.5">DESCRIPTION</text>
<text x="99.8" y="244.1">CODE</text>
<text x="120.9" y="244.1">DESCRIPTION</text>
<text x="214.5" y="244.1">DISTANCE</text>
<text x="99.8" y="259.3">Reference: CDOT S-630-1, MUTCD 11th Ed. Part 6 (effective 2026-01-18), Colorado Supplement.</text>
<text x="9.2" y="267.1">Scale 1&quot; = 87 ft applies to the work zone + taper. Buffer compressed; lateral</text>
<text x="99.8" y="264.9">Verify all dimensions before use.</text>
<text x="9.2" y="270.2">offset exaggerated.</text>
</g>
<text font-size="2.3" fill="#b05010" x="99.8" y="262.1">GENERATED BY CONESTRUCT — DRAFT FOR PE REVIEW. NOT A SEALED PLAN.</text>
<text font-size="2.1" fill="#5a5a5a" x="7.8" y="178.9">SIDEWALK</text>
<g font-size="2.1">
<text x="236.1" y="200.4">MUTCD</text>
<text x="251.6" y="200.4">DEVICE</text>
<text x="322.6" y="200.4">QTY</text>
</g>
<text font-size="2.1" fill="#333" x="236.1" y="247.6">SEE DEVICE LIST (XLSX) FOR BID QUANTITIES.</text>
</svg>
